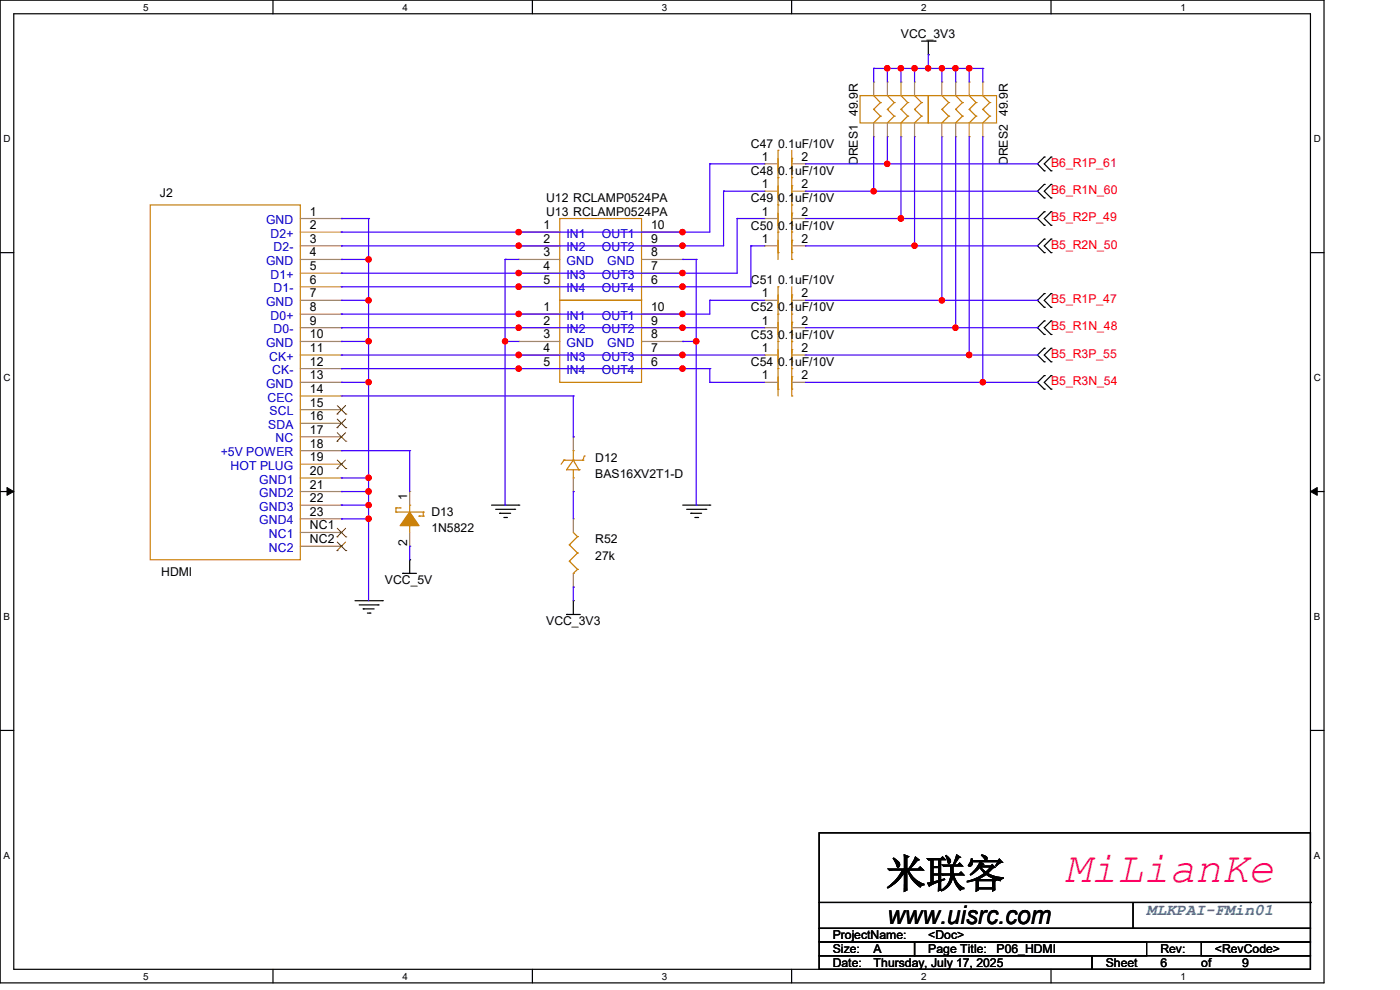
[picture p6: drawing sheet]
<svg xmlns="http://www.w3.org/2000/svg" width="297mm" height="210mm" viewBox="0 0 297 210" stroke-linecap="round" stroke-linejoin="round" font-family="sans-serif">
<g fill="none" stroke="#000" stroke-width=".25">
<path d="M0 0h280.9v208.5h-280.9zM2.9 2.9h275.1v202.7h-275.1zM57.9 0v2.9M112.9 0v2.9M167.9 0v2.9M195.5 8.7h2.9M196.9 11.6h.1M196.9 8.7v2.9M198.4 8.7h.1M223 0v2.9M221.5 33.3h.1M221.5 36.2h.1"/>
<path d="M221.5 39.1h.1M221.5 33.3l-1.4 1.5 1.4 1.4M221.5 39.1l-1.4 1.5 1.4 1.4M223 36.2h.1M223 33.3h.1M223 39.1h.1M223 33.3l-1.5 1.5 1.5 1.4M223 39.1l-1.5 1.5 1.5 1.4M0 53.6h2.9M221.5 42h.1M221.5 50.7h.1M221.5 53.6h.1"/>
<path d="M221.5 44.9h.1M221.5 47.8h.1M221.5 50.7l-1.4 1.5 1.4 1.4M221.5 44.9l-1.4 1.5 1.4 1.4M223 42h.1M223 53.6h.1M223 50.7h.1M223 47.8h.1M223 44.9h.1M223 50.7l-1.5 1.5 1.5 1.4M223 44.9l-1.5 1.5 1.5 1.4M278 53.6h2.9"/>
<path d="M221.5 73.9h.1M221.5 76.8h.1M221.5 79.7h.1M221.5 68.1h.1M221.5 71h.1M221.5 62.3h.1M221.5 65.2h.1M221.5 73.9l-1.4 1.4 1.4 1.5M221.5 79.7l-1.4 1.4 1.4 1.4M221.5 68.1l-1.4 1.4 1.4 1.5M221.5 62.3l-1.4 1.4 1.4 1.5M223 76.8h.1"/>
<path d="M223 73.9h.1M223 79.7h.1M223 71h.1M223 68.1h.1M223 65.2h.1M223 62.3h.1M223 73.9l-1.5 1.4 1.5 1.5M223 79.7l-1.5 1.4 1.5 1.4M223 68.1l-1.5 1.4 1.5 1.5M223 62.3l-1.5 1.4 1.5 1.5M221.5 82.5h.1M223 82.5h.1"/>
<path d="M0 104.3h2.9M86.9 118.7h.1M86.9 118.7v2.9M104.3 107.1h5.8M105.2 108h4M106 108.9h.1M106 108.9h2.3M106.9 109.8h.5M107.4 109.8h.1M109.2 108h.1M110.1 107.1h.1M144.8 107.1h5.8"/>
<path d="M145.7 108h4M146.6 108.9h.1M146.6 108.9h2.2M147.4 109.8h.6M148 109.8h.1M149.7 108h.1M150.6 107.1h.1M278 104.3h2.9M75.3 127.4h5.8M76.2 128.3h4M77 129.2h.1M77 129.2h2.4"/>
<path d="M77.9 130h.6M78.5 130h.1M80.2 128.3h.1M81.1 127.4h.1M85.4 121.6h.1M85.4 121.6h2.9M120.2 130.3h.1M120.2 130.3h2.9M121.6 127.4h.1M121.6 127.4v2.9M0 154.9h2.9M278 154.9h2.9"/>
<path d="M173.8 176.7h104.2v20.2h-104.2zM173.8 196.9h104.2v2.9h-104.2zM173.8 199.8h20.2v2.9h-20.2zM173.8 191.4h104.2M194 199.8h49.2v2.9h-49.2zM240.4 196.9h.1M240.4 191.4v5.5M254.8 199.8h23.2v2.9h-23.2zM278 191.4h.1M57.9 205.6v2.9M112.9 205.6v2.9M167.9 205.6v2.9"/>
<path d="M173.8 202.7h57.9v2.9h-57.9zM223 205.6v2.9M231.7 202.7h46.3v2.9h-46.3z"/>
</g>
<path d="M1.5 103.4l1.4 .9-1.4 .8zM278 104.3l1.4-.9v1.7z" fill="#000"/>
<path d="M1.5 103.4l1.4 .9-1.4 .8zM278 104.3l1.4-.9v1.7z" fill="none" stroke="#000" stroke-width=".21"/>
<g fill="none" stroke="#cc8006" stroke-width=".25">
<path d="M165.1 36.2h.1M165.1 31.9h.1M165.1 31.9v5.8M168 36.2h.1M168 33.6h.1M168 37.7h.1M168 31.9v5.8M182.5 20.3h14.4v5.8h-14.4zM185.3 23.2h.1M185.3 20.3h.1M185.3 23.2l1.5 1.4M185.3 20.3l1.5 1.5"/>
<path d="M186.8 24.6h.1M186.8 21.8h.1M186.8 24.6l-1.5 1.5M186.8 21.8l-1.5 1.4M188.3 20.3h.1M188.3 23.2h.1M188.3 20.3l1.4 1.5M188.3 23.2l1.4 1.4M189.7 24.6h.1M189.7 21.8h.1M189.7 24.6l-1.4 1.5M189.7 21.8l-1.4 1.4"/>
<path d="M191.1 20.3h.1M191.1 23.2h.1M191.1 20.3l1.5 1.5M191.1 23.2l1.5 1.4M192.6 24.6h.1M192.6 21.8h.1M192.6 21.8l-1.5 1.4M192.6 24.6l-1.5 1.5M194 20.3h.1M194 23.2h.1M194 20.3l1.5 1.5M194 23.2l1.5 1.4"/>
<path d="M195.5 24.6h.1M195.5 21.8h.1M195.5 24.6l-1.5 1.5M195.5 21.8l-1.5 1.4M196.9 20.3h14.5v5.8h-14.5zM199.8 23.2h.1M199.8 20.3h.1M199.8 23.2l1.5 1.4M199.8 20.3l1.5 1.5M201.3 24.6h.1M201.3 21.8h.1M201.3 24.6l-1.5 1.5"/>
<path d="M201.3 21.8l-1.5 1.4M202.7 20.3h.1M202.7 23.2h.1M202.7 20.3l1.5 1.5M202.7 23.2l1.5 1.4M204.2 24.6h.1M204.2 21.8h.1M204.2 24.6l-1.5 1.5M204.2 21.8l-1.5 1.4M205.6 20.3h.1M205.6 23.2h.1M205.6 20.3l1.5 1.5"/>
<path d="M205.6 23.2l1.5 1.4M207.1 24.6h.1M207.1 21.8h.1M207.1 21.8l-1.5 1.4M207.1 24.6l-1.5 1.5M208.5 20.3h.1M208.5 23.2h.1M208.5 20.3l1.5 1.5M208.5 23.2l1.5 1.4M210 24.6h.1M210 21.8h.1M210 24.6l-1.5 1.5"/>
<path d="M210 21.8l-1.5 1.4M119.6 97.6h.1M119.6 97.6h4.1M119.6 97.6l-.6 .9M121.6 97.6h.1M121.6 95.6h.1M121.6 97.6l-1.4 2.1h2.6M121.6 97.6l1.2 2.1M121.6 95.6v2M121.6 99.7v1.7M122.8 99.7h.1M123.7 97.6h.1"/>
<path d="M124 96.7h.1M124 96.7l-.3 .9M84 108.6h.1M84 107.7h.1M84 108.6h5.8M84 107.7v.9M84 107.7h.9M84.9 107.7h.1M86.9 107.1h.1M86.9 107.1v5.8M88.9 109.5h.1M88.9 109.5h.9"/>
<path d="M89.8 108.6h.1M89.8 109.5h.1M89.8 108.6v.9M120.8 115.6h.1M120.8 119h.1M120.8 115.6l1.7 1.7M120.8 119l1.7 1.8M121.6 101.4h.1M121.6 112.9l.9 .9M122.5 113.8h.1M122.5 117.3h.1M122.5 113.8l-1.7 1.8"/>
<path d="M122.5 117.3l-1.7 1.7M121.6 121.6h.1M122.5 120.8h.1M122.5 120.8l-.9 .8"/>
</g>
<g fill="none" stroke="#a84" stroke-width=".25">
<path d="M185.3 17.4h.1M185.3 17.4v2.9M188.3 17.4h.1M188.3 17.4v2.9M191.1 17.4h.1M191.1 17.4v2.9M194 17.4h.1M194 17.4v2.9M199.8 17.4h.1M199.8 17.4v2.9M202.7 17.4h.1M202.7 17.4v2.9"/>
<path d="M205.6 17.4h.1M205.6 17.4v2.9M208.5 17.4h.1M208.5 17.4v2.9M162.2 34.8h.1M162.2 34.8h2.9M168 34.8h2.9M170.9 34.8h.1M185.3 29h.1M185.3 26.1v2.9M188.3 29h.1M188.3 26.1v2.9"/>
<path d="M191.1 29h.1M191.1 26.1v2.9M194 29h.1M194 26.1v2.9M199.8 29h.1M199.8 26.1v2.9M202.7 29h.1M202.7 26.1v2.9M205.6 29h.1M205.6 26.1v2.9M208.5 29h.1M208.5 26.1v2.9"/>
<path d="M121.6 92.7h.1M121.6 92.7v2.9M121.6 104.3h.1M121.6 110.1h.1M121.6 101.4v2.9M121.6 110.1v2.8M121.6 124.5h.1M121.6 121.6v2.9"/>
</g>
<path d="M86.9 108.6l2 2.9h-4z" fill-rule="evenodd" fill="#cc8006"/>
<g fill="none" stroke="#cc8006" stroke-width=".25">
<path d="M165.1 37.7h.1M165.1 37.7v17.3M168 39.4h.1M168 37.7v17.3M31.9 43.5h31.8v75.2h-31.8zM118.7 46.4h17.4v17.3h-17.4zM165.1 42h.1M165.1 47.8h.1M165.1 43.5h.1M165.1 53.6h.1M165.1 49.2h.1M168 42h.1"/>
<path d="M168 43.5h.1M168 47.8h.1M168 45.2h.1M168 49.2h.1M168 53.6h.1M168 51h.1M168 55h.1M118.7 63.7h17.4v17.4h-17.4zM165.1 65.2h.1M165.1 60.8h.1M165.1 71h.1M165.1 66.6h.1"/>
<path d="M165.1 76.8h.1M165.1 72.4h.1M165.1 78.2h.1M165.1 60.8v23.2M168 65.2h.1M168 62.6h.1M168 66.6h.1M168 71h.1M168 68.4h.1M168 72.4h.1M168 76.8h.1M168 74.2h.1"/>
<path d="M168 78.2h.1M168 79.9h.1M168 60.8v23.2M165.1 82.5h.1M168 82.5h.1M168 84h.1M86.9 108.6l2 2.9h-4z"/>
</g>
<g fill="none" stroke="#a84" stroke-width=".25">
<path d="M63.7 46.4h8.7M63.7 52.2h8.7M63.7 58h8.7M63.7 49.2h8.7M63.7 55h8.7M72.4 58h.1M72.4 49.2h.1M72.4 52.2h.1M72.4 46.4h.1M72.4 55h.1M110.1 55h.1M110.1 49.2h.1"/>
<path d="M110.1 52.2h.1M110.1 58h.1M110.1 52.2h8.6M110.1 58h8.6M110.1 49.2h8.6M110.1 55h8.6M136.1 52.2h8.7M136.1 58h8.7M136.1 49.2h8.7M136.1 55h8.7M144.8 55h.1M144.8 49.2h.1"/>
<path d="M144.8 52.2h.1M144.8 58h.1M162.2 40.6h.1M162.2 46.4h.1M162.2 52.2h.1M162.2 40.6h2.9M162.2 46.4h2.9M162.2 52.2h2.9M168 40.6h2.9M168 46.4h2.9M168 52.2h2.9M170.9 40.6h.1"/>
<path d="M170.9 46.4h.1M170.9 52.2h.1M63.7 63.7h8.7M63.7 69.5h8.7M63.7 75.3h8.7M63.7 72.4h8.7M63.7 66.6h8.7M63.7 78.2h8.7M63.7 60.8h8.7M72.4 75.3h.1M72.4 78.2h.1M72.4 66.6h.1"/>
<path d="M72.4 69.5h.1M72.4 60.8h.1M72.4 63.7h.1M72.4 72.4h.1M110.1 72.4h.1M110.1 66.6h.1M110.1 69.5h.1M110.1 75.3h.1M110.1 78.2h.1M110.1 60.8h.1M110.1 69.5h8.6M110.1 75.3h8.6"/>
<path d="M110.1 72.4h8.6M110.1 66.6h8.6M110.1 78.2h8.6M110.1 60.8h8.6M136.1 69.5h8.7M136.1 75.3h8.7M136.1 72.4h8.7M136.1 66.6h8.7M136.1 78.2h8.7M136.1 60.8h8.7M144.8 72.4h.1M144.8 66.6h.1"/>
<path d="M144.8 69.5h.1M144.8 75.3h.1M144.8 78.2h.1M144.8 60.8h.1M162.2 63.7h.1M162.2 69.5h.1M162.2 75.3h.1M162.2 63.7h2.9M162.2 69.5h2.9M162.2 75.3h2.9M168 63.7h2.9M168 69.5h2.9"/>
<path d="M168 75.3h2.9M170.9 63.7h.1M170.9 69.5h.1M170.9 75.3h.1M63.7 81.1h8.7M63.7 95.6h8.7M63.7 84h8.7M63.7 98.5h8.7M63.7 92.7h8.7M63.7 86.9h8.7M63.7 89.8h8.7M72.4 95.6h.1"/>
<path d="M72.4 84h.1M72.4 81.1h.1M72.4 98.5h.1M72.4 92.7h.1M72.4 86.9h.1M72.4 89.8h.1M162.2 81.1h.1M162.2 81.1h2.9M168 81.1h2.9M170.9 81.1h.1M63.7 101.4h8.7M63.7 104.3h8.7"/>
<path d="M63.7 107.1h8.7M63.7 110.1h8.7M63.7 112.9h8.7M63.7 115.9h8.7M72.4 101.4h.1M72.4 104.3h.1M72.4 107.1h.1M72.4 110.1h.1M72.4 112.9h.1M72.4 115.9h.1M86.9 115.9h.1M86.9 104.3h.1"/>
<path d="M86.9 104.3v2.8M86.9 112.9v3"/>
</g>
<g fill="none" stroke="#804000" stroke-width=".21">
<path d="M71.5 99.4h.1M71.5 93.6h.1M71.5 87.8h.1M71.5 90.7h.1M71.5 97.6l1.9 1.8M71.5 91.8l1.9 1.8M71.5 86l1.9 1.8M71.5 88.9l1.9 1.8M73.3 97.6l-1.8 1.8M73.3 91.8l-1.8 1.8M73.3 86l-1.8 1.8M73.3 88.9l-1.8 1.8"/>
<path d="M73.4 99.4h.1M73.4 93.6h.1M73.4 87.8h.1M73.4 90.7h.1M71.5 113.9h.1M71.5 116.8h.1M71.5 112.1l1.9 1.8M71.5 115l1.9 1.8M73.3 112.1l-1.8 1.8M73.3 115l-1.8 1.8M73.4 113.9h.1M73.4 116.8h.1"/>
</g>
<path d="M72.4 46.4h.1M72.4 55h.1M72.4 46.4h5.8M78.2 46.4h.1M78.2 46.4v8.6h-5.8" fill="none" stroke="#4200ff" stroke-width=".25"/>
<circle cx="78.2" cy="55" r=".55" fill="#f00"/>
<circle cx="78.2" cy="55" r=".55" fill="none" stroke="#f00" stroke-width=".25"/>
<path d="M78.2 55h.1M78.2 55v8.7h-5.8M72.4 63.7h.1" fill="none" stroke="#4200ff" stroke-width=".25"/>
<circle cx="78.2" cy="63.7" r=".55" fill="#f00"/>
<circle cx="78.2" cy="63.7" r=".55" fill="none" stroke="#f00" stroke-width=".25"/>
<path d="M72.4 72.4h.1M78.2 63.7h.1M78.2 63.7v8.7h-5.8" fill="none" stroke="#4200ff" stroke-width=".25"/>
<circle cx="78.2" cy="72.4" r=".55" fill="#f00"/>
<circle cx="78.2" cy="72.4" r=".55" fill="none" stroke="#f00" stroke-width=".25"/>
<path d="M78.2 72.4h.1M78.2 72.4v8.7h-5.8M72.4 81.1h.1" fill="none" stroke="#4200ff" stroke-width=".25"/>
<circle cx="78.2" cy="81.1" r=".55" fill="#f00"/>
<circle cx="78.2" cy="81.1" r=".55" fill="none" stroke="#f00" stroke-width=".25"/>
<path d="M78.2 81.1h.1M78.2 81.1v20.3h-5.8M72.4 101.4h.1" fill="none" stroke="#4200ff" stroke-width=".25"/>
<circle cx="78.2" cy="101.3" r=".55" fill="#f00"/>
<circle cx="78.2" cy="101.3" r=".55" fill="none" stroke="#f00" stroke-width=".25"/>
<path d="M72.4 104.3h.1M72.4 104.3h5.8M78.2 101.4h.1M78.2 104.3h.1M78.2 101.4v5.7" fill="none" stroke="#4200ff" stroke-width=".25"/>
<circle cx="78.2" cy="107.1" r=".55" fill="#f00"/>
<circle cx="78.2" cy="107.1" r=".55" fill="none" stroke="#f00" stroke-width=".25"/>
<circle cx="78.2" cy="104.2" r=".56" fill="#f00"/>
<circle cx="78.2" cy="104.2" r=".56" fill="none" stroke="#f00" stroke-width=".25"/>
<path d="M72.4 107.1h.1M72.4 110.1h.1M72.4 107.1h5.8M78.2 107.1h.1M78.2 107.1v3h-5.8" fill="none" stroke="#4200ff" stroke-width=".25"/>
<circle cx="78.2" cy="110" r=".55" fill="#f00"/>
<circle cx="78.2" cy="110" r=".55" fill="none" stroke="#f00" stroke-width=".25"/>
<g fill="none" stroke="#4200ff" stroke-width=".25">
<path d="M150.6 34.8h.1M150.6 34.8v14.4h-5.8M150.6 34.8h11.6M72.4 49.2h.1M72.4 52.2h.1M72.4 58h.1M72.4 49.2h37.7M72.4 52.2h37.7M72.4 58h37.7M107.1 55h.1M107.1 55h3M107.1 55v52.1"/>
<path d="M144.8 52.2h.1M144.8 58h.1M144.8 49.2h.1M144.8 55h.1M144.8 55h2.9M147.7 55h.1M147.7 55v17.4M153.5 40.6h.1M153.5 40.6v11.6h-8.7M153.5 40.6h8.7M156.4 46.4h.1M156.4 46.4v11.6h-11.6"/>
<path d="M156.4 46.4h5.8M159.3 52.2h.1M159.3 52.2h2.9M159.3 52.2v8.6h-14.5M72.4 60.8h.1M72.4 66.6h.1M72.4 69.5h.1M72.4 75.3h.1M72.4 78.2h.1M72.4 60.8h37.7M72.4 66.6h37.7M72.4 69.5h37.7"/>
<path d="M72.4 75.3h37.7M72.4 78.2h37.7M107.1 72.4h.1M107.1 72.4h3M144.8 60.8h.1M144.8 66.6h.1M144.8 69.5h.1M144.8 75.3h.1M144.8 78.2h.1M144.8 69.5h17.4M144.8 75.3h17.4M144.8 78.2h5.8"/>
<path d="M150.6 63.7h.1M150.6 78.2h.1M150.6 63.7v2.9h-5.8M150.6 78.2v2.9M150.6 63.7h11.6M72.4 84h49.2M121.6 84h.1M150.6 81.1h.1M150.6 81.1h11.6M78.2 110.1h.1M78.2 110.1v17.3M107.1 107.1h.1"/>
</g>
<circle cx="107.1" cy="72.4" r=".55" fill="#f00"/>
<circle cx="107.1" cy="72.4" r=".55" fill="none" stroke="#f00" stroke-width=".25"/>
<path d="M147.7 72.4v34.7M147.7 107.1h.1" fill="none" stroke="#4200ff" stroke-width=".25"/>
<circle cx="147.7" cy="72.4" r=".56" fill="#f00"/>
<circle cx="147.7" cy="72.4" r=".56" fill="none" stroke="#f00" stroke-width=".25"/>
<g fill="none" stroke="#4200ff" stroke-width=".25">
<path d="M185.3 14.5h.1M185.3 14.5v2.9M185.3 14.5h5.8M188.3 14.5h.1M188.3 14.5v2.9M208.5 14.5h.1M208.5 14.5v2.9M170.9 34.8h17.4M188.3 34.8h.1M170.9 40.6h14.4M170.9 46.4h20.2M170.9 52.2h23.1"/>
<path d="M185.3 40.6h.1M191.1 46.4h.1M194 52.2h.1M144.8 72.4h.1M144.8 72.4h2.9M170.9 63.7h28.9M170.9 69.5h31.8M170.9 75.3h34.7M199.8 63.7h.1M202.7 69.5h.1M205.6 75.3h.1M170.9 81.1h37.6"/>
<path d="M208.5 81.1h.1"/>
</g>
<circle cx="191.1" cy="14.5" r=".56" fill="#f00"/>
<circle cx="191.1" cy="14.5" r=".56" fill="none" stroke="#f00" stroke-width=".25"/>
<circle cx="188.2" cy="14.5" r=".55" fill="#f00"/>
<circle cx="188.2" cy="14.5" r=".55" fill="none" stroke="#f00" stroke-width=".25"/>
<path d="M191.1 14.5h.1M191.1 14.5v2.9M191.1 14.5h5.8M194 14.5h.1M194 14.5v2.9" fill="none" stroke="#4200ff" stroke-width=".25"/>
<circle cx="196.9" cy="14.5" r=".55" fill="#f00"/>
<circle cx="196.9" cy="14.5" r=".55" fill="none" stroke="#f00" stroke-width=".25"/>
<circle cx="194" cy="14.5" r=".55" fill="#f00"/>
<circle cx="194" cy="14.5" r=".55" fill="none" stroke="#f00" stroke-width=".25"/>
<path d="M199.8 14.5h.1M199.8 14.5v2.9M199.8 14.5h2.9" fill="none" stroke="#4200ff" stroke-width=".25"/>
<circle cx="202.7" cy="14.5" r=".55" fill="#f00"/>
<circle cx="202.7" cy="14.5" r=".55" fill="none" stroke="#f00" stroke-width=".25"/>
<circle cx="199.8" cy="14.5" r=".55" fill="#f00"/>
<circle cx="199.8" cy="14.5" r=".55" fill="none" stroke="#f00" stroke-width=".25"/>
<path d="M202.7 14.5h.1M202.7 14.5v2.9M202.7 14.5h5.8M205.6 14.5h.1M205.6 14.5v2.9" fill="none" stroke="#4200ff" stroke-width=".25"/>
<circle cx="205.6" cy="14.5" r=".56" fill="#f00"/>
<circle cx="205.6" cy="14.5" r=".56" fill="none" stroke="#f00" stroke-width=".25"/>
<g fill="none" stroke="#4200ff" stroke-width=".25">
<path d="M196.9 11.6h.1M196.9 14.5h.1M196.9 11.6v2.9M196.9 14.5h2.9M110.1 49.2h34.7M144.8 49.2h.1M72.4 95.6h.1M72.4 95.6h14.5M86.9 95.6h.1M86.9 95.6v8.7M121.6 92.7h.1M121.6 84v8.7"/>
<path d="M86.9 115.9h.1M86.9 115.9v2.8M121.6 104.3h.1M121.6 104.3v5.8M121.6 124.5h.1M121.6 124.5v2.9"/>
</g>
<circle cx="110" cy="49.2" r=".55" fill="#f00"/>
<circle cx="110" cy="49.2" r=".55" fill="none" stroke="#f00" stroke-width=".25"/>
<circle cx="144.8" cy="49.2" r=".55" fill="#f00"/>
<circle cx="144.8" cy="49.2" r=".55" fill="none" stroke="#f00" stroke-width=".25"/>
<path d="M110.1 52.2h34.7M144.8 52.2h.1" fill="none" stroke="#4200ff" stroke-width=".25"/>
<circle cx="110" cy="52.1" r=".55" fill="#f00"/>
<circle cx="110" cy="52.1" r=".55" fill="none" stroke="#f00" stroke-width=".25"/>
<circle cx="144.8" cy="52.1" r=".55" fill="#f00"/>
<circle cx="144.8" cy="52.1" r=".55" fill="none" stroke="#f00" stroke-width=".25"/>
<path d="M110.1 58h34.7M144.8 58h.1" fill="none" stroke="#4200ff" stroke-width=".25"/>
<circle cx="110" cy="57.9" r=".55" fill="#f00"/>
<circle cx="110" cy="57.9" r=".55" fill="none" stroke="#f00" stroke-width=".25"/>
<circle cx="144.8" cy="57.9" r=".55" fill="#f00"/>
<circle cx="144.8" cy="57.9" r=".55" fill="none" stroke="#f00" stroke-width=".25"/>
<path d="M110.1 60.8h34.7M144.8 60.8h.1" fill="none" stroke="#4200ff" stroke-width=".25"/>
<circle cx="110" cy="60.8" r=".56" fill="#f00"/>
<circle cx="110" cy="60.8" r=".56" fill="none" stroke="#f00" stroke-width=".25"/>
<circle cx="144.8" cy="60.8" r=".56" fill="#f00"/>
<circle cx="144.8" cy="60.8" r=".56" fill="none" stroke="#f00" stroke-width=".25"/>
<path d="M110.1 66.6h34.7M144.8 66.6h.1" fill="none" stroke="#4200ff" stroke-width=".25"/>
<circle cx="110" cy="66.6" r=".55" fill="#f00"/>
<circle cx="110" cy="66.6" r=".55" fill="none" stroke="#f00" stroke-width=".25"/>
<circle cx="144.8" cy="66.6" r=".55" fill="#f00"/>
<circle cx="144.8" cy="66.6" r=".55" fill="none" stroke="#f00" stroke-width=".25"/>
<path d="M110.1 69.5h34.7M144.8 69.5h.1" fill="none" stroke="#4200ff" stroke-width=".25"/>
<circle cx="110" cy="69.5" r=".55" fill="#f00"/>
<circle cx="110" cy="69.5" r=".55" fill="none" stroke="#f00" stroke-width=".25"/>
<circle cx="144.8" cy="69.5" r=".55" fill="#f00"/>
<circle cx="144.8" cy="69.5" r=".55" fill="none" stroke="#f00" stroke-width=".25"/>
<path d="M110.1 75.3h34.7M144.8 75.3h.1" fill="none" stroke="#4200ff" stroke-width=".25"/>
<circle cx="110" cy="75.3" r=".56" fill="#f00"/>
<circle cx="110" cy="75.3" r=".56" fill="none" stroke="#f00" stroke-width=".25"/>
<circle cx="144.8" cy="75.3" r=".56" fill="#f00"/>
<circle cx="144.8" cy="75.3" r=".56" fill="none" stroke="#f00" stroke-width=".25"/>
<path d="M110.1 78.2h34.7M144.8 78.2h.1" fill="none" stroke="#4200ff" stroke-width=".25"/>
<circle cx="110" cy="78.2" r=".55" fill="#f00"/>
<circle cx="110" cy="78.2" r=".55" fill="none" stroke="#f00" stroke-width=".25"/>
<circle cx="144.8" cy="78.2" r=".55" fill="#f00"/>
<circle cx="144.8" cy="78.2" r=".55" fill="none" stroke="#f00" stroke-width=".25"/>
<path d="M199.8 29v34.7M199.8 63.7h.1M199.8 63.7h20.3M220.1 63.7h.1" fill="none" stroke="#4200ff" stroke-width=".25"/>
<circle cx="199.8" cy="63.7" r=".55" fill="#f00"/>
<circle cx="199.8" cy="63.7" r=".55" fill="none" stroke="#f00" stroke-width=".25"/>
<path d="M202.7 29v40.5M202.7 69.5h.1" fill="none" stroke="#4200ff" stroke-width=".25"/>
<circle cx="202.7" cy="69.5" r=".55" fill="#f00"/>
<circle cx="202.7" cy="69.5" r=".55" fill="none" stroke="#f00" stroke-width=".25"/>
<path d="M205.6 29v46.3M202.7 69.5h17.4M205.6 75.3h.1M220.1 69.5h.1" fill="none" stroke="#4200ff" stroke-width=".25"/>
<circle cx="205.6" cy="75.3" r=".57" fill="#f00"/>
<circle cx="205.6" cy="75.3" r=".57" fill="none" stroke="#f00" stroke-width=".25"/>
<path d="M208.5 29v52.1M205.6 75.3h14.5M220.1 75.3h.1M208.5 81.1h.1" fill="none" stroke="#4200ff" stroke-width=".25"/>
<circle cx="208.5" cy="81.1" r=".55" fill="#f00"/>
<circle cx="208.5" cy="81.1" r=".55" fill="none" stroke="#f00" stroke-width=".25"/>
<path d="M191.1 29v17.4M191.1 46.4h.1M191.1 46.4h29M220.1 46.4h.1M208.5 81.1h11.6M220.1 81.1h.1" fill="none" stroke="#4200ff" stroke-width=".25"/>
<circle cx="191.1" cy="46.3" r=".57" fill="#f00"/>
<circle cx="191.1" cy="46.3" r=".57" fill="none" stroke="#f00" stroke-width=".25"/>
<path d="M194 29v23.2M194 52.2h.1M194 52.2h26.1M220.1 52.2h.1" fill="none" stroke="#4200ff" stroke-width=".25"/>
<circle cx="194" cy="52.1" r=".55" fill="#f00"/>
<circle cx="194" cy="52.1" r=".55" fill="none" stroke="#f00" stroke-width=".25"/>
<path d="M185.3 29v11.6M185.3 40.6h.1M185.3 40.6h34.8M220.1 40.6h.1" fill="none" stroke="#4200ff" stroke-width=".25"/>
<circle cx="185.3" cy="40.6" r=".55" fill="#f00"/>
<circle cx="185.3" cy="40.6" r=".55" fill="none" stroke="#f00" stroke-width=".25"/>
<path d="M188.3 34.8h.1M188.3 29v5.8M188.3 34.8h31.8M220.1 34.8h.1" fill="none" stroke="#4200ff" stroke-width=".25"/>
<circle cx="188.2" cy="34.8" r=".55" fill="#f00"/>
<circle cx="188.2" cy="34.8" r=".55" fill="none" stroke="#f00" stroke-width=".25"/>
<circle cx="78.2" cy="55" r=".55" fill="#f00"/>
<circle cx="78.2" cy="55" r=".55" fill="none" stroke="#f00" stroke-width=".25"/>
<circle cx="78.2" cy="63.7" r=".55" fill="#f00"/>
<circle cx="78.2" cy="63.7" r=".55" fill="none" stroke="#f00" stroke-width=".25"/>
<circle cx="78.2" cy="72.4" r=".55" fill="#f00"/>
<circle cx="78.2" cy="72.4" r=".55" fill="none" stroke="#f00" stroke-width=".25"/>
<circle cx="78.2" cy="81.1" r=".55" fill="#f00"/>
<circle cx="78.2" cy="81.1" r=".55" fill="none" stroke="#f00" stroke-width=".25"/>
<circle cx="78.2" cy="101.3" r=".55" fill="#f00"/>
<circle cx="78.2" cy="101.3" r=".55" fill="none" stroke="#f00" stroke-width=".25"/>
<circle cx="78.2" cy="107.1" r=".55" fill="#f00"/>
<circle cx="78.2" cy="107.1" r=".55" fill="none" stroke="#f00" stroke-width=".25"/>
<circle cx="78.2" cy="104.2" r=".56" fill="#f00"/>
<circle cx="78.2" cy="104.2" r=".56" fill="none" stroke="#f00" stroke-width=".25"/>
<circle cx="78.2" cy="110" r=".55" fill="#f00"/>
<circle cx="78.2" cy="110" r=".55" fill="none" stroke="#f00" stroke-width=".25"/>
<circle cx="107.1" cy="72.4" r=".55" fill="#f00"/>
<circle cx="107.1" cy="72.4" r=".55" fill="none" stroke="#f00" stroke-width=".25"/>
<circle cx="147.7" cy="72.4" r=".56" fill="#f00"/>
<circle cx="147.7" cy="72.4" r=".56" fill="none" stroke="#f00" stroke-width=".25"/>
<circle cx="191.1" cy="14.5" r=".56" fill="#f00"/>
<circle cx="191.1" cy="14.5" r=".56" fill="none" stroke="#f00" stroke-width=".25"/>
<circle cx="188.2" cy="14.5" r=".55" fill="#f00"/>
<circle cx="188.2" cy="14.5" r=".55" fill="none" stroke="#f00" stroke-width=".25"/>
<circle cx="196.9" cy="14.5" r=".55" fill="#f00"/>
<circle cx="196.9" cy="14.5" r=".55" fill="none" stroke="#f00" stroke-width=".25"/>
<circle cx="194" cy="14.5" r=".55" fill="#f00"/>
<circle cx="194" cy="14.5" r=".55" fill="none" stroke="#f00" stroke-width=".25"/>
<circle cx="202.7" cy="14.5" r=".55" fill="#f00"/>
<circle cx="202.7" cy="14.5" r=".55" fill="none" stroke="#f00" stroke-width=".25"/>
<circle cx="199.8" cy="14.5" r=".55" fill="#f00"/>
<circle cx="199.8" cy="14.5" r=".55" fill="none" stroke="#f00" stroke-width=".25"/>
<circle cx="205.6" cy="14.5" r=".56" fill="#f00"/>
<circle cx="205.6" cy="14.5" r=".56" fill="none" stroke="#f00" stroke-width=".25"/>
<circle cx="110" cy="49.2" r=".55" fill="#f00"/>
<circle cx="110" cy="49.2" r=".55" fill="none" stroke="#f00" stroke-width=".25"/>
<circle cx="144.8" cy="49.2" r=".55" fill="#f00"/>
<circle cx="144.8" cy="49.2" r=".55" fill="none" stroke="#f00" stroke-width=".25"/>
<circle cx="110" cy="52.1" r=".55" fill="#f00"/>
<circle cx="110" cy="52.1" r=".55" fill="none" stroke="#f00" stroke-width=".25"/>
<circle cx="144.8" cy="52.1" r=".55" fill="#f00"/>
<circle cx="144.8" cy="52.1" r=".55" fill="none" stroke="#f00" stroke-width=".25"/>
<circle cx="110" cy="57.9" r=".55" fill="#f00"/>
<circle cx="110" cy="57.9" r=".55" fill="none" stroke="#f00" stroke-width=".25"/>
<circle cx="144.8" cy="57.9" r=".55" fill="#f00"/>
<circle cx="144.8" cy="57.9" r=".55" fill="none" stroke="#f00" stroke-width=".25"/>
<circle cx="110" cy="60.8" r=".56" fill="#f00"/>
<circle cx="110" cy="60.8" r=".56" fill="none" stroke="#f00" stroke-width=".25"/>
<circle cx="144.8" cy="60.8" r=".56" fill="#f00"/>
<circle cx="144.8" cy="60.8" r=".56" fill="none" stroke="#f00" stroke-width=".25"/>
<circle cx="110" cy="66.6" r=".55" fill="#f00"/>
<circle cx="110" cy="66.6" r=".55" fill="none" stroke="#f00" stroke-width=".25"/>
<circle cx="144.8" cy="66.6" r=".55" fill="#f00"/>
<circle cx="144.8" cy="66.6" r=".55" fill="none" stroke="#f00" stroke-width=".25"/>
<circle cx="110" cy="69.5" r=".55" fill="#f00"/>
<circle cx="110" cy="69.5" r=".55" fill="none" stroke="#f00" stroke-width=".25"/>
<circle cx="144.8" cy="69.5" r=".55" fill="#f00"/>
<circle cx="144.8" cy="69.5" r=".55" fill="none" stroke="#f00" stroke-width=".25"/>
<circle cx="110" cy="75.3" r=".56" fill="#f00"/>
<circle cx="110" cy="75.3" r=".56" fill="none" stroke="#f00" stroke-width=".25"/>
<circle cx="144.8" cy="75.3" r=".56" fill="#f00"/>
<circle cx="144.8" cy="75.3" r=".56" fill="none" stroke="#f00" stroke-width=".25"/>
<circle cx="110" cy="78.2" r=".55" fill="#f00"/>
<circle cx="110" cy="78.2" r=".55" fill="none" stroke="#f00" stroke-width=".25"/>
<circle cx="144.8" cy="78.2" r=".55" fill="#f00"/>
<circle cx="144.8" cy="78.2" r=".55" fill="none" stroke="#f00" stroke-width=".25"/>
<circle cx="199.8" cy="63.7" r=".55" fill="#f00"/>
<circle cx="199.8" cy="63.7" r=".55" fill="none" stroke="#f00" stroke-width=".25"/>
<circle cx="202.7" cy="69.5" r=".55" fill="#f00"/>
<circle cx="202.7" cy="69.5" r=".55" fill="none" stroke="#f00" stroke-width=".25"/>
<circle cx="205.6" cy="75.3" r=".57" fill="#f00"/>
<circle cx="205.6" cy="75.3" r=".57" fill="none" stroke="#f00" stroke-width=".25"/>
<circle cx="208.5" cy="81.1" r=".55" fill="#f00"/>
<circle cx="208.5" cy="81.1" r=".55" fill="none" stroke="#f00" stroke-width=".25"/>
<circle cx="191.1" cy="46.3" r=".57" fill="#f00"/>
<circle cx="191.1" cy="46.3" r=".57" fill="none" stroke="#f00" stroke-width=".25"/>
<circle cx="194" cy="52.1" r=".55" fill="#f00"/>
<circle cx="194" cy="52.1" r=".55" fill="none" stroke="#f00" stroke-width=".25"/>
<circle cx="185.3" cy="40.6" r=".55" fill="#f00"/>
<circle cx="185.3" cy="40.6" r=".55" fill="none" stroke="#f00" stroke-width=".25"/>
<circle cx="188.2" cy="34.8" r=".55" fill="#f00"/>
<circle cx="188.2" cy="34.8" r=".55" fill="none" stroke="#f00" stroke-width=".25"/>
<text font-size="9.2" fill="#ff0080" x="225.9" y="187">MiLianKe</text>
<text font-size="8.4" x="188" y="188.2">米联客</text>
<text font-size="5.5" x="188.3" y="196">www.uisrc.com</text>
<text font-size="3.5" fill="#408080" x="243.2" y="194.1">MLKPAI-FMin01</text>
<g font-size="2.6">
<text x="191.1" y="8.1">VCC_3V3</text>
<text x="181.9" y="24.6" transform="rotate(-90 181.9 24.6)">49.9R</text>
<text x="213.8" y="24.6" transform="rotate(-90 213.8 24.6)">49.9R</text>
<text x="159.3" y="31.3">C47</text>
<text x="161.6" y="34.1">1</text>
<text x="165.1" y="31.3">0.1uF/10V</text>
<text x="170" y="34.1">2</text>
<text x="181.9" y="35.1" transform="rotate(-90 181.9 35.1)">DRES1</text>
<text x="213.8" y="35.1" transform="rotate(-90 213.8 35.1)">DRES2</text>
<text x="33.9" y="41.7">J2</text>
<text x="159.3" y="37.1">C48</text>
<text x="161.6" y="39.9">1</text>
<text x="165.1" y="37.1">0.1</text>
<text x="168.7" y="37.1">uF/10V</text>
<text x="170" y="39.9">2</text>
<text x="65.7" y="45.7">1</text>
<text x="115.9" y="45.8">U13 RCLAMP0524PA</text>
<text x="115.9" y="42.9">U12 RCLAMP0524PA</text>
<text x="159.3" y="42.9">C49</text>
<text x="161.6" y="45.7">1</text>
<text x="165.1" y="42.9">0.1</text>
<text x="168.7" y="42.9">uF/10V</text>
<text x="170" y="45.7">2</text>
<text x="65.7" y="48.6">2</text>
<text x="65.7" y="51.5">3</text>
<text x="115.3" y="48.6">1</text>
<text x="115.3" y="51.5">2</text>
<text x="138.1" y="48.6">10</text>
<text x="138.1" y="51.5">9</text>
<text x="159.3" y="48.7">C50</text>
<text x="161.6" y="51.5">1</text>
<text x="165.1" y="48.7">0.1</text>
<text x="168.7" y="48.7">uF/10V</text>
<text x="170" y="51.5">2</text>
<text x="65.7" y="57.3">5</text>
<text x="65.7" y="54.4">4</text>
<text x="115.3" y="54.4">3</text>
<text x="115.3" y="57.3">4</text>
<text x="138.1" y="54.4">8</text>
<text x="138.1" y="57.3">7</text>
<text x="65.7" y="66">8</text>
<text x="65.7" y="60.2">6</text>
<text x="65.7" y="63.1">7</text>
<text x="115.3" y="66">1</text>
<text x="115.3" y="60.2">5</text>
<text x="138.1" y="66">10</text>
<text x="138.1" y="60.2">6</text>
<text x="159.3" y="60.3">C51</text>
<text x="161.6" y="63.1">1</text>
<text x="165.1" y="60.3">0.1uF/10V</text>
<text x="170" y="63.1">2</text>
<text x="65.7" y="68.9">9</text>
<text x="65.7" y="71.8">10</text>
<text x="115.3" y="71.8">3</text>
<text x="115.3" y="68.9">2</text>
<text x="138.1" y="71.8">8</text>
<text x="138.1" y="68.9">9</text>
<text x="159.3" y="66">C52</text>
<text x="159.3" y="71.8">C53</text>
<text x="161.6" y="68.9">1</text>
<text x="165.1" y="66">0.1</text>
<text x="165.1" y="71.8">0.1</text>
<text x="168.7" y="66">uF/10V</text>
<text x="168.7" y="71.8">uF/10V</text>
<text x="170" y="68.9">2</text>
<text x="65.7" y="74.7">11</text>
<text x="65.7" y="77.6">12</text>
<text x="115.3" y="74.7">4</text>
<text x="115.3" y="77.6">5</text>
<text x="138.1" y="74.7">7</text>
<text x="138.1" y="77.6">6</text>
<text x="159.3" y="77.6">C54</text>
<text x="161.6" y="74.7">1</text>
<text x="165.1" y="77.6">0.1</text>
<text x="168.7" y="77.6">uF/10V</text>
<text x="170" y="74.7">2</text>
<text x="65.7" y="83.4">14</text>
<text x="65.7" y="80.5">13</text>
<text x="161.6" y="80.5">1</text>
<text x="170" y="80.5">2</text>
<text x="65.7" y="86.3">15</text>
<text x="65.7" y="89.2">16</text>
<text x="65.7" y="95">18</text>
<text x="65.7" y="92">17</text>
<text x="65.7" y="100.8">20</text>
<text x="65.7" y="97.8">19</text>
<text x="126.3" y="97.9">D12</text>
<text x="126.3" y="101.4">BAS16XV2T1-D</text>
<text x="65.7" y="103.6">21</text>
<text x="65.7" y="106.5">22</text>
<text x="86.4" y="106" transform="rotate(-90 86.4 106)">1</text>
<text x="65.7" y="109.4">23</text>
<text x="65.7" y="112.3">NC1</text>
<text x="91.5" y="109.5">D13</text>
<text x="91.5" y="112.9">1N5822</text>
<text x="65.7" y="115.2">NC2</text>
<text x="86.4" y="115.9" transform="rotate(-90 86.4 115.9)">2</text>
<text x="126.3" y="115.3">R52</text>
<text x="126.3" y="118.7">27k</text>
<text x="34.2" y="122.2">HDMI</text>
<text x="81.7" y="124">VCC_5V</text>
<text x="115.9" y="132.7">VCC_3V3</text>
<text x="176.7" y="199.3">ProjectName:</text>
<text x="176.7" y="202.1">Size:</text>
<text x="185.3" y="202.1">A</text>
<text x="196.9" y="202.1">Page Title:</text>
<text x="196.9" y="199.3">&lt;Doc&gt;</text>
<text x="211.4" y="202.1">P06_HDMI</text>
<text x="246.2" y="202.1">Rev:</text>
<text x="257.7" y="202.1">&lt;RevCode&gt;</text>
<text x="176.7" y="205.1">Date:</text>
<text x="185.3" y="205.1">Thursday, July 17, 2025</text>
<text x="234.6" y="205.1">Sheet</text>
<text x="246.2" y="205.1">6</text>
<text x="254.8" y="205.1">of</text>
<text x="263.5" y="205.1">9</text>
</g>
<g font-size="2.6" fill="#f00">
<text x="223" y="35.3">B6_R1P_61</text>
<text x="223" y="41.1">B6_R1N_60</text>
<text x="223" y="46.9">B5_R2P_49</text>
<text x="223" y="52.7">B5_R2N_50</text>
<text x="223" y="64.3">B5_R1P_47</text>
<text x="223" y="70.1">B5_R1N_48</text>
<text x="223" y="75.9">B5_R3P_55</text>
<text x="223" y="81.7">B5_R3N_54</text>
</g>
<g font-size="2.6" fill="#00c">
<text x="56.4" y="47.5">GND</text>
<text x="57.4" y="50.4">D2+</text>
<text x="58" y="53.3">D2-</text>
<text x="120.2" y="50.4">IN1</text>
<text x="120.2" y="53.3">IN2</text>
<text x="127.7" y="50.4">OUT1</text>
<text x="127.7" y="53.3">OUT2</text>
<text x="56.4" y="56.2">GND</text>
<text x="57.4" y="59.1">D1+</text>
<text x="120.2" y="56.2">GND</text>
<text x="120.2" y="59.1">IN3</text>
<text x="127.7" y="59.1">OUT3</text>
<text x="128.8" y="56.2">GND</text>
<text x="56.4" y="64.9">GND</text>
<text x="58" y="62">D1-</text>
<text x="120.2" y="62">IN4</text>
<text x="127.7" y="62">OUT4</text>
<text x="57.4" y="67.8">D0+</text>
<text x="58" y="70.7">D0-</text>
<text x="120.2" y="67.8">IN1</text>
<text x="120.2" y="70.7">IN2</text>
<text x="127.7" y="67.8">OUT1</text>
<text x="127.7" y="70.7">OUT2</text>
<text x="56.4" y="73.6">GND</text>
<text x="57.1" y="76.5">CK+</text>
<text x="120.2" y="73.6">GND</text>
<text x="120.2" y="76.5">IN3</text>
<text x="127.7" y="76.5">OUT3</text>
<text x="128.8" y="73.6">GND</text>
<text x="56.4" y="82.3">GND</text>
<text x="57.7" y="79.4">CK-</text>
<text x="120.2" y="79.4">IN4</text>
<text x="127.7" y="79.4">OUT4</text>
<text x="56.7" y="85.2">CEC</text>
<text x="57.2" y="88.1">SCL</text>
<text x="56.9" y="91">SDA</text>
<text x="58.5" y="93.9">NC</text>
<text x="46.8" y="96.8">+5V POWER</text>
<text x="48.9" y="99.7">HOT PLUG</text>
<text x="55" y="102.6">GND1</text>
<text x="55" y="105.5">GND2</text>
<text x="55" y="108.3">GND3</text>
<text x="55" y="111.3">GND4</text>
<text x="57" y="114.1">NC1</text>
<text x="57" y="117.1">NC2</text>
</g>
<g font-size="2.1">
<text x="30.4" y="2.2">5</text>
<text x="85.4" y="2.2">4</text>
<text x="140.4" y="2.2">3</text>
<text x="195.4" y="2.2">2</text>
<text x="250.4" y="2.2">1</text>
<text x=".8" y="30.1">D</text>
<text x="278.7" y="30.1">D</text>
<text x=".8" y="80.8">C</text>
<text x="278.7" y="80.8">C</text>
<text x=".8" y="131.5">B</text>
<text x="278.7" y="131.5">B</text>
<text x=".8" y="182.2">A</text>
<text x="278.7" y="182.2">A</text>
<text x="30.4" y="207.8">5</text>
<text x="85.4" y="207.8">4</text>
<text x="140.4" y="207.8">3</text>
<text x="195.4" y="207.8">2</text>
<text x="250.4" y="207.8">1</text>
</g>
</svg>
